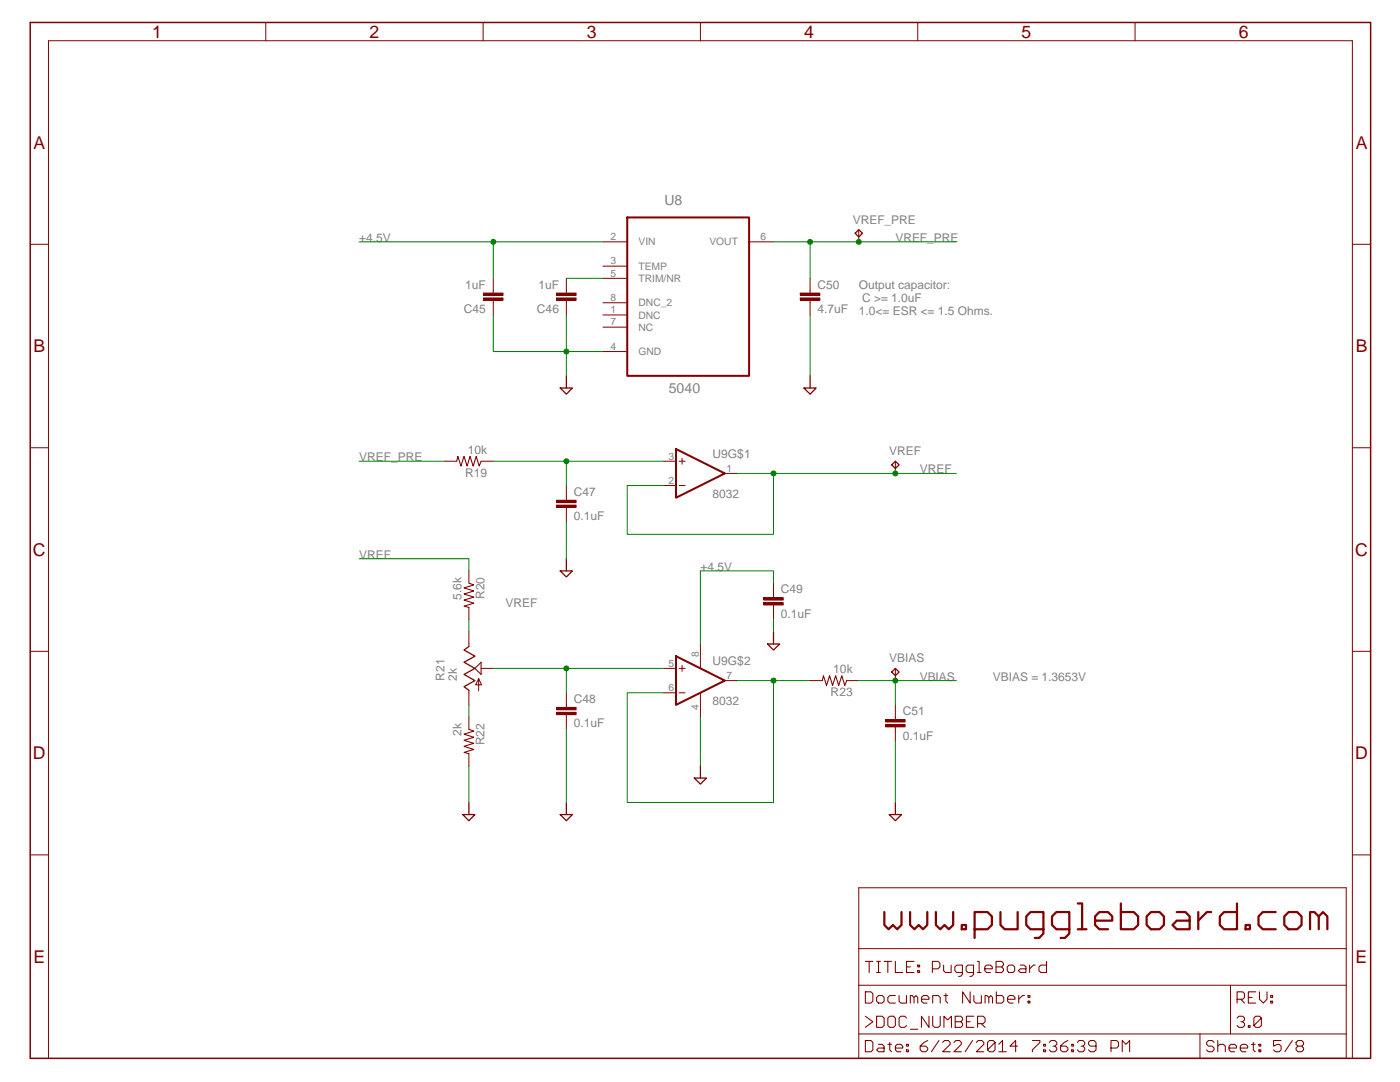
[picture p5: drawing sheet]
<svg xmlns="http://www.w3.org/2000/svg" width="279mm" height="216mm" viewBox="0 0 279 216" stroke-linecap="round" stroke-linejoin="round" font-family="sans-serif">
<path d="M98.4 58v.5M98.4 59.9v.5M120.3 48.3h4.9M120.3 53.1h4.9M120.3 55.5h4.9M149.5 48.3h4.9M120.3 60.4h4.9M120.3 62.8h4.9M120.3 65.3h4.9M120.3 70.1h4.9" fill="none" stroke="#800000" stroke-width=".2"/>
<path d="M125.2 43.4h24.3v31.6h-24.3z" fill="none" stroke="#800000" stroke-width=".4"/>
<path d="M96.5 59.5h3.9v.4h-3.9z" fill="#800000"/>
<path d="M96.5 59.5h3.9v.4h-3.9zM96.5 59.5h.1" fill="none" stroke="#800000" stroke-width=".2"/>
<path d="M96.5 58.5h3.9v.4h-3.9z" fill="#800000"/>
<path d="M96.5 58.5h3.9v.4h-3.9zM96.5 58.5h.1M98.4 55.5v2.5M113 58v.5M113 59.9v.5M98.4 60.4v2.4" fill="none" stroke="#800000" stroke-width=".2"/>
<path d="M111.1 59.5h3.9v.4h-3.9z" fill="#800000"/>
<path d="M111.1 59.5h3.9v.4h-3.9zM111.1 59.5h.1" fill="none" stroke="#800000" stroke-width=".2"/>
<path d="M111.1 58.5h3.9v.4h-3.9z" fill="#800000"/>
<path d="M111.1 58.5h3.9v.4h-3.9zM111.1 58.5h.1M113 55.5v2.5M171.4 45.8v2.5M113 60.4v2.4M113 140.7v.4M113 142.6v.5" fill="none" stroke="#800000" stroke-width=".2"/>
<path d="M170.7 46.5l.7-.7 .7 .7-.7 .8z" fill="none" stroke="#800000" stroke-width=".25"/>
<path d="M111.1 141.2h3.9v.4h-3.9z" fill="#800000"/>
<path d="M111.1 141.2h3.9v.4h-3.9zM111.1 141.2h.1" fill="none" stroke="#800000" stroke-width=".2"/>
<path d="M111.1 142.1h3.9v.5h-3.9z" fill="#800000"/>
<path d="M154.4 118.8v.5M113 138.2v2.5M154.4 120.7v.5M111.1 142.1h3.9v.5h-3.9zM111.1 142.1h.1M113 143.1v2.4" fill="none" stroke="#800000" stroke-width=".2"/>
<path d="M152.4 119.3h3.9v.4h-3.9z" fill="#800000"/>
<path d="M152.4 119.3h3.9v.4h-3.9zM152.4 119.3h.1" fill="none" stroke="#800000" stroke-width=".2"/>
<path d="M152.4 120.2h3.9v.5h-3.9z" fill="#800000"/>
<path d="M154.4 116.4v2.4M152.4 120.2h3.9v.5h-3.9zM152.4 120.2h.1M154.4 121.2v2.4M178.7 143.1v.5M178.7 145v.5" fill="none" stroke="#800000" stroke-width=".2"/>
<path d="M176.7 143.6h3.9v.5h-3.9z" fill="#800000"/>
<path d="M176.7 143.6h3.9v.5h-3.9zM176.7 143.6h.1" fill="none" stroke="#800000" stroke-width=".2"/>
<path d="M176.7 144.6h3.9v.4h-3.9z" fill="#800000"/>
<path d="M113 99.3v.5M113 101.3v.4M93.6 126.1v2.9M93.6 137.8v2.9M95.5 135.4l-.6 1.3h1.2l-.6-1.3v2.5M96 133.4h2.4M178.7 133.4v2.4M176.7 144.6h3.9v.4h-3.9zM176.7 144.6h.1M178.7 140.7v2.4M178.7 145.5v2.5" fill="none" stroke="#800000" stroke-width=".2"/>
<path d="M93.6 129l-1 .7 2.2 1.2-2.2 1.2 2.2 1.3-2.2 1.2 2.2 1.2-2.2 1.2 1 .8M178 134.1l.7-.7 .7 .7-.7 .7z" fill="none" stroke="#800000" stroke-width=".25"/>
<path d="M94.8 133.4l1.2-1.3v2.5z" fill="none" stroke="#800000" stroke-width=".21"/>
<path d="M111.1 99.8h3.9v.5h-3.9z" fill="#800000"/>
<path d="M111.1 99.8h3.9v.5h-3.9zM111.1 99.8h.1" fill="none" stroke="#800000" stroke-width=".2"/>
<path d="M111.1 100.8h3.9v.5h-3.9z" fill="#800000"/>
<path d="M161.7 58v.5M161.7 59.9v.5M88.7 92h2.4M96 92h2.4M113 96.9v2.4M178.7 92v2.5M111.1 100.8h3.9v.5h-3.9zM111.1 100.8h.1M113 101.7v2.5M161.7 135.8h2.4M169 135.8h2.4" fill="none" stroke="#800000" stroke-width=".2"/>
<path d="M91.1 92l.3-.9 .6 1.9 .6-1.9 .6 1.9 .6-1.9 .6 1.9 .6-1.9 .6 1.9 .4-1M164.1 135.8l.2-1 .7 2 .6-2 .6 2 .6-2 .6 2 .6-2 .6 2 .4-1" fill="none" stroke="#800000" stroke-width=".21"/>
<path d="M178 92.8l.7-.8 .7 .8-.7 .7z" fill="none" stroke="#800000" stroke-width=".25"/>
<path d="M159.7 58.5h3.9v.4h-3.9z" fill="#800000"/>
<path d="M159.7 58.5h3.9v.4h-3.9zM159.7 58.5h.1" fill="none" stroke="#800000" stroke-width=".2"/>
<path d="M159.7 59.5h3.9v.4h-3.9z" fill="#800000"/>
<g fill="none" stroke="#800000" stroke-width=".2">
<path d="M53 4.5v3.6M96.4 4.5v3.6M139.8 4.5v3.6M183.2 4.5v3.6M226.5 4.5v3.6M6 48.7h3.7M159.7 59.5h3.9v.4h-3.9zM159.7 59.5h.1M161.7 55.5v2.5M269.9 48.7h3.6M161.7 60.4v2.4M6 89.3h3.7"/>
<path d="M132.5 92h2.4M132.5 96.9h2.4M135.5 92h1.2M135.5 96.9h1.2M136.1 91.4v1.2M144.7 94.5h2.4M269.9 89.3h3.6M93.6 113.9v2.5M6 130h3.7M93.6 121.2v2.4M132.5 133.4h2.4M132.5 138.2h2.4"/>
<path d="M135.5 133.4h1.2M135.5 138.2h1.2M136.1 132.8v1.2M139.8 128.5v4.9M139.8 138.2v4.9M144.7 135.8h2.4M269.9 130h3.6M93.6 143.1v2.4M93.6 150.4v2.4M6 170.6h3.7M269.9 170.6h3.6M171.4 196.6h97.3"/>
<path d="M171.4 189.3h97.3M245.6 196.6v9.7M171.4 206.3v-29.2h97.3v29.2M239.5 206.3v4.9M239.5 206.3h6.1M245.6 206.3h23.1v4.9h-97.3v-4.9h68.1M269.9 211.2v-203.1h-260.2v203.1"/>
</g>
<path d="M6 4.5h267.5v206.7h-267.5z" fill="none" stroke="#800000" stroke-width=".3"/>
<g fill="none" stroke="#800000" stroke-width=".21">
<path d="M93.6 116.4l1 .3-2 .6 2 .6-2 .6 2 .6-2 .6 2 .7-2 .6 1 .2M93.6 145.5l1 .4-2 .6 2 .6-2 .6 2 .6-2 .6 2 .6-2 .6 1 .3M172.7 197.9h1.1l.4 .4v1.5l-.4 .4h-1.1zM172.7 191.8h1.5M173.5 191.8v2.3M174.9 191.8h.8M174.9 194.1h.8M175.3 198.6h.8l.3 .4v.8l-.3 .4h-.8l-.4-.4v-.8zM175.3 191.8v2.3M176.4 191.8h1.5M177.2 191.8v2.3M178.7 191.8v2.3h1.5"/>
<path d="M178.7 198.6h-1.1l-.4 .4v.8l.4 .4h1.1M179.4 198.6v1.2l.4 .4h1.1v-1.6M180.9 192.9h.8M182.4 199l.4-.4 .4 .4v1.2M182.4 191.8h-1.5v2.3h1.5M183.2 192.6h.3v.3h-.3zM183.2 193.7h.3v.4h-.3zM183.9 199.4h1.5v-.4l-.4-.4h-.7l-.4 .4v.8l.4 .4h.7M186.1 193.3h1.1l.4-.4v-.7l-.4-.4h-1.1v2.3M188.3 192.6v1.1l.4 .4h1.1v-1.5M188.4 198.6h.7M188.8 198.3v1.5l.3 .4"/>
<path d="M192.1 194.1h-1.2l-.3-.4v-.8l.3-.3h1.2v1.8l-.4 .4h-.4M193.6 197.9v2.3l-1.5-2.3v2.3M194.3 194.1h-1.1l-.4-.4v-.8l.4-.3h1.1v1.8l-.4 .4h-.4M194.4 198.6v1.2l.3 .4h1.2v-1.6M195.1 191.8h.3v2.3M195.1 194.1h.7M196.5 193.3h1.5v-.4l-.3-.3h-.8l-.4 .3v.8l.4 .4h.8M197.3 199l.4-.4 .4 .4v1.2M198.8 191.8h1.1l.4 .4v.4l-.4 .3 .4 .4v.4l-.4 .4h-1.1zM198.8 192.9h1.1M198.8 197.9v2.3h1.2l.3-.4v-.8l-.3-.4h-1.2M201 192.9l.4-.3h.7l.4 .3v.8l-.4 .4h-.7l-.4-.4z"/>
<path d="M201.1 199.4h1.5v-.4l-.4-.4h-.8l-.3 .4v.8l.3 .4h.8M203.3 198.6v1.6M203.6 192.6h.8l.3 .3v1.2h-1.1l-.4-.4 .4-.4h1.1M204.4 198.6h-.3l-.8 .8M205.2 198.6h.3v.4h-.3zM205.2 199.8h.3v.4h-.3zM205.5 192.6v1.5M206.6 192.6h-.4l-.7 .7M208.9 191.8v2.3h-1.2l-.4-.4v-.8l.4-.3h1.2M246.9 199.4h1.1l.4-.4v-.7l-.4-.4h-1.1v2.3M247.6 199.4l.8 .8M249.1 199h.8"/>
<path d="M250.6 197.9h-1.5v2.3h1.5M251.4 197.9v1.5l.7 .8 .8-.8v-1.5M253.6 198.6h.4v.4h-.4zM253.6 199.8h.4v.4h-.4zM172.7 202.8l1.5 1.1-1.5 1.1M172.7 207.6h1.1l.4 .4v1.5l-.4 .4h-1.1zM174.9 202.8h1.2l.3 .3v1.5l-.3 .4h-1.2zM175.3 208.4h.8l.3 .3v1.2h-1.1l-.4-.4 .4-.4h1.1M177.2 203.1l.4-.3h.7l.4 .3v1.5l-.4 .4h-.7l-.4-.4zM177.2 208.4h.7M177.6 208v1.5l.3 .4M178.7 209.1h1.5v-.4l-.4-.3h-.8l-.3 .3v.8l.3 .4h.8"/>
<path d="M180.9 203.1l-.3-.3h-.8l-.4 .3v1.5l.4 .4h.8l.3-.4M180.9 208.4h.4v.3h-.4zM180.9 209.5h.4v.4h-.4zM181.7 200.2v-1.6h.3l.4 .4v1.2M181.7 205.4h1.5M185.1 207.6l-.7 .4-.8 .7v.8l.4 .4h.8l.3-.4v-.4l-.3-.4h-1.2M185.4 202.8v2.2l-1.5-2.2v2.2M186.1 200.2v-1.6h1.2l.3 .4v1.2M186.1 202.8v1.8l.4 .4h.8l.3-.4v-1.8M187.4 207.6l-1.5 2.3M188.1 208l.4-.4h.8l.3 .4v.4l-1.5 1.5h1.5M188.4 205v-2.2l.7 .7 .8-.7v2.2"/>
<path d="M190.4 208l.4-.4h.7l.4 .4v.4l-1.5 1.5h1.5M190.6 202.8h1.1l.4 .3v.4l-.4 .4 .4 .4v.3l-.4 .4h-1.1zM190.6 203.9h1.1M192.9 203.9h.7M194.1 207.6l-1.5 2.3M194.4 202.8h-1.5v2.2h1.5M194.8 208l.4-.4h.8l.3 .4v.4l-1.5 1.5h1.5M195.1 204.3h1.1l.4-.4v-.8l-.4-.3h-1.1v2.2M195.9 204.3l.7 .7M196.6 200.2v-1.6h.4l.3 .4v1.2M198.6 208l-1.5 1.5 .4 .4h.7l.4-.4v-1.5l-.4-.4h-.7l-.4 .4v1.5M199.3 208.4l.8-.8v2.3"/>
<path d="M199.3 209.9h1.5M203.1 208.7h-1.5l1.1-1.1v2.3M206 207.6h1.5v.4l-1.5 1.5v.4M208.3 208.4h.4v.3h-.4zM208.3 209.5h.4v.4h-.4zM209.4 208l.4-.4h.7l.4 .4v.4l-.4 .3h-.4M210.5 208.7l.4 .4v.4l-.4 .4h-.7l-.4-.4M213.1 207.6l-.7 .4-.8 .7v.8l.4 .4h.8l.3-.4v-.4l-.3-.4h-1.2M213.9 208.4h.3v.3h-.3zM213.9 209.5h.3v.4h-.3zM215 208l.4-.4h.7l.4 .4v.4l-.4 .3h-.3M216.1 208.7l.4 .4v.4l-.4 .4h-.7l-.4-.4"/>
<path d="M218.7 208.7h-1.1l-.4-.3v-.4l.4-.4h.8l.3 .4v1.5l-.3 .4h-.8l-.4-.4M221.7 209.1h1.1l.4-.4v-.7l-.4-.4h-1.1v2.3M224 209.9v-2.3l.7 .8 .7-.8v2.3M242.3 208l-.4-.4h-.7l-.4 .4v.4l.4 .3h.7l.4 .4v.4l-.4 .4h-.7l-.4-.4M243 208.7l.4-.3h.8l.3 .3v1.2M243 207.6v2.3M245.3 209.1h1.5v-.4l-.4-.3h-.7l-.4 .3v.8l.4 .4h.7M246.9 203.1l.3-.3h.8l.4 .3v.4l-.4 .4h-.4M247.5 209.1h1.5v-.4l-.4-.3h-.7l-.4 .3v.8l.4 .4h.7M248 203.9l.4 .4v.3l-.4 .4h-.8l-.3-.4M249.1 204.6h.4v.4h-.4zM249.8 208.4h.7"/>
<path d="M250.1 208v1.5l.4 .4M251.2 208.4h.4v.3h-.4zM251.2 209.5h.4v.4h-.4zM251.7 203.1l-1.5 1.5 .4 .4h.8l.3-.4v-1.5l-.3-.3h-.8l-.4 .3v1.5M255.7 207.6h-1.5v1.1l.7-.3h.4l.4 .3v.8l-.4 .4h-.7l-.4-.4M257.9 207.6l-1.5 2.3M258.7 208l.3-.4h.8l.4 .4v.4l-.4 .3 .4 .4v.4l-.4 .4h-.8l-.3-.4v-.4l.3-.4-.3-.3zM259 208.7h.8"/>
</g>
<g fill="none" stroke="#800000" stroke-width=".44">
<path d="M176.5 182v2.6l.8 .8 .9-.8 .8 .8 .9-.8v-2.6M181.6 182v2.6l.9 .8 .8-.8 .9 .8 .9-.8v-2.6M186.8 182v2.6l.8 .8 .9-.8 .9 .8 .8-.8v-2.6M191.9 184.6h.9v.8h-.9zM194.5 185.4h2.6l.9-.8v-1.7l-.9-.9h-2.6v5.2M199.7 182v2.6l.8 .8h2.6v-3.4M208.2 185.4h-2.5l-.9-.8v-1.7l.9-.9h2.5v4.3l-.8 .9h-.9M213.4 185.4h-2.6l-.8-.8v-1.7l.8-.9h2.6v4.3l-.9 .9h-.8M215.1 180.3h.9v5.1M215.1 185.4h1.7M218.5 183.7h3.5v-.8l-.9-.9h-1.7l-.9 .9v1.7l.9 .8h1.7M223.7 180.3v5.1h2.6l.8-.8v-1.7l-.8-.9h-2.6"/>
<path d="M228.8 182.9l.9-.9h1.7l.9 .9v1.7l-.9 .8h-1.7l-.9-.8zM234.8 182h1.8l.8 .9v2.5h-2.6l-.8-.8 .8-.9h2.6M239.1 182v3.4M241.7 182h-.8l-1.8 1.7M246.9 180.3v5.1h-2.6l-.9-.8v-1.7l.9-.9h2.6M248.6 184.6h.8v.8h-.8zM254.6 182h-2.6l-.8 .9v1.7l.8 .8h2.6M256.3 182.9l.9-.9h1.7l.9 .9v1.7l-.9 .8h-1.7l-.9-.8zM261.5 185.4v-3.4h.8l.9 .9v2.5M263.2 182.9l.8-.9 .9 .9v2.5"/>
</g>
<path d="M134.9 89.6l9.8 4.9-9.8 4.8zM134.9 130.9l9.8 4.9-9.8 4.9z" fill="none" stroke="#800000" stroke-width=".4"/>
<g fill="none" stroke="#800000" stroke-width=".25">
<path d="M111.8 77.4h2.4l-1.2 1.3zM113 75v2.4M160.4 77.4h2.5l-1.2 1.3zM161.7 75v2.4M111.8 113.9h2.4l-1.2 1.2zM113 111.5v2.4M153.2 128.5h2.4l-1.2 1.2zM154.4 126.1v2.4M138.6 155.3h2.4l-1.2 1.2zM139.8 152.8v2.5M92.4 162.5h2.4l-1.2 1.3zM93.6 160.1v2.4"/>
<path d="M111.8 162.5h2.4l-1.2 1.3zM113 160.1v2.4M177.5 162.5h2.4l-1.2 1.3zM178.7 160.1v2.4"/>
</g>
<path d="M98.4 62.8v7.3h21.9M161.7 62.8v12.2M113 104.2v7.3M154.4 123.6v2.5M178.7 148v12.1" fill="none" stroke="#008000" stroke-width=".2"/>
<circle cx="113" cy="70.1" r=".49" fill="#008000"/>
<g fill="none" stroke="#008000" stroke-width=".2">
<path d="M71.7 48.3h48.6M98.4 48.3v7.2M113 62.8v12.2M93.6 152.8v7.3M113 145.5v14.6M139.8 143.1v9.7"/>
<circle cx="113" cy="70.1" r=".49"/>
</g>
<circle cx="98.4" cy="48.3" r=".49" fill="#008000"/>
<g fill="none" stroke="#008000" stroke-width=".2">
<path d="M113 55.5h7.3M190.9 94.5h-36.5v12.1h-29.2v-9.7M71.7 111.5h21.9v2.4M154.4 116.4v-2.5h-14.6v14.6"/>
<circle cx="98.4" cy="48.3" r=".49"/>
</g>
<circle cx="178.7" cy="94.5" r=".49" fill="#008000"/>
<g fill="none" stroke="#008000" stroke-width=".2">
<path d="M125.2 96.9h7.3M147.1 94.5h7.3"/>
<circle cx="178.7" cy="94.5" r=".49"/>
</g>
<circle cx="154.4" cy="94.5" r=".49" fill="#008000"/>
<g fill="none" stroke="#008000" stroke-width=".2">
<path d="M98.4 133.4h14.6M132.5 133.4h-19.5v4.8"/>
<circle cx="154.4" cy="94.5" r=".49"/>
</g>
<circle cx="113" cy="133.4" r=".49" fill="#008000"/>
<g fill="none" stroke="#008000" stroke-width=".2">
<path d="M171.4 135.8h7.3v4.9"/>
<circle cx="113" cy="133.4" r=".49"/>
</g>
<circle cx="178.7" cy="135.8" r=".49" fill="#008000"/>
<g fill="none" stroke="#008000" stroke-width=".2">
<path d="M147.1 135.8h7.3v24.3h-29.2v-21.9h7.3M154.4 135.8h7.3M178.7 135.8h12.2"/>
<circle cx="178.7" cy="135.8" r=".49"/>
</g>
<circle cx="154.4" cy="135.8" r=".49" fill="#008000"/>
<g fill="none" stroke="#008000" stroke-width=".2">
<path d="M154.4 48.3h7.3v7.2M161.7 48.3h9.7"/>
<circle cx="154.4" cy="135.8" r=".49"/>
</g>
<circle cx="161.7" cy="48.3" r=".49" fill="#008000"/>
<circle cx="161.7" cy="48.3" r=".49" fill="none" stroke="#008000" stroke-width=".2"/>
<circle cx="171.4" cy="48.3" r=".49" fill="#008000"/>
<g fill="none" stroke="#008000" stroke-width=".2">
<path d="M171.4 48.3h19.5M71.7 92h17M98.4 92h14.6v4.9M113 92h19.5"/>
<circle cx="171.4" cy="48.3" r=".49"/>
</g>
<circle cx="113" cy="92" r=".49" fill="#008000"/>
<g fill="none" stroke="#008000" stroke-width=".2">
<path d="M93.6 123.6v2.5M93.6 140.7v2.4"/>
<circle cx="113" cy="92" r=".49"/>
</g>
<g font-size="3.5" fill="#800000">
<text x="30.4" y="7.6">1</text>
<text x="73.7" y="7.6">2</text>
<text x="117.1" y="7.6">3</text>
<text x="160.5" y="7.6">4</text>
<text x="203.9" y="7.6">5</text>
<text x="247.2" y="7.6">6</text>
<text x="6.7" y="29.7">A</text>
<text x="270.6" y="29.7">A</text>
<text x="6.7" y="70.3">B</text>
<text x="270.6" y="70.3">B</text>
<text x="6.6" y="110.9">C</text>
<text x="270.4" y="110.9">C</text>
<text x="6.6" y="151.5">D</text>
<text x="270.4" y="151.5">D</text>
<text x="6.7" y="192.1">E</text>
<text x="270.6" y="192.1">E</text>
</g>
<g font-size="2.8" fill="#808080">
<text x="132.6" y="40.8">U8</text>
<text x="133.5" y="78.3">5040</text>
</g>
<g font-size="2.4" fill="#808080">
<text x="170.2" y="44.6">VREF_PRE</text>
<text x="71.7" y="48.3">+4.5V</text>
<text x="178.7" y="48.3">VREF_PRE</text>
<text x="92.9" y="57.6">1uF</text>
<text x="107.4" y="57.6">1uF</text>
<text x="163.1" y="57.6">C50</text>
<text x="171.4" y="57.7">Output capacitor:</text>
<text x="92.6" y="62.5">C45</text>
<text x="107.2" y="62.5">C46</text>
<text x="163.1" y="62.5">4.7uF</text>
<text x="171.4" y="62.8">1.0&lt;= ESR &lt;= 1.5 Ohms.</text>
<text x="172" y="60.3">C &gt;= 1.0uF</text>
<text x="71.7" y="92">VREF_PRE</text>
<text x="92.8" y="95.1">R19</text>
<text x="93.3" y="90.6">10k</text>
<text x="142.2" y="91.4">U9G$1</text>
<text x="177.5" y="90.8">VREF</text>
<text x="183.6" y="94.5">VREF</text>
<text x="114.5" y="99">C47</text>
<text x="142.2" y="99.3">8032</text>
<text x="114.5" y="103.8">0.1uF</text>
<text x="71.7" y="111.5">VREF</text>
<text x="139.8" y="113.9">+4.5V</text>
<text x="92.1" y="119.7" transform="rotate(-90 92.1 119.7)">5.6k</text>
<text x="96.7" y="119.5" transform="rotate(-90 96.7 119.5)">R20</text>
<text x="155.8" y="118.4">C49</text>
<text x="100.9" y="121.2">VREF</text>
<text x="155.8" y="123.3">0.1uF</text>
<text x="88.7" y="135.8" transform="rotate(-90 88.7 135.8)">R21</text>
<text x="91.1" y="135.8" transform="rotate(-90 91.1 135.8)">2k</text>
<text x="142.2" y="132.8">U9G$2</text>
<text x="166.3" y="134.3">10k</text>
<text x="177.5" y="132.1">VBIAS</text>
<text x="183.6" y="135.8">VBIAS</text>
<text x="198.1" y="135.8">VBIAS = 1.3653V</text>
<text x="114.5" y="140.3">C48</text>
<text x="142.2" y="140.7">8032</text>
<text x="165.8" y="138.9">R23</text>
<text x="180.1" y="142.7">C51</text>
<text x="92.1" y="146.9" transform="rotate(-90 92.1 146.9)">2k</text>
<text x="96.7" y="148.7" transform="rotate(-90 96.7 148.7)">R22</text>
<text x="114.5" y="145.2">0.1uF</text>
<text x="180.1" y="147.6">0.1uF</text>
</g>
<g font-size="2.1" fill="#808080">
<text x="121.8" y="47.9">2</text>
<text x="151.7" y="47.9">6</text>
<text x="121.8" y="52.8">3</text>
<text x="127.4" y="49">VIN</text>
<text x="127.4" y="53.8">TEMP</text>
<text x="141.6" y="49">VOUT</text>
<text x="121.8" y="55.2">5</text>
<text x="127.4" y="56.3">TRIM/NR</text>
<text x="121.8" y="60.1">8</text>
<text x="121.8" y="62.5">1</text>
<text x="121.8" y="64.9">7</text>
<text x="127.4" y="61.2">DNC_2</text>
<text x="127.4" y="63.6">DNC</text>
<text x="127.4" y="66">NC</text>
<text x="121.8" y="69.8">4</text>
<text x="127.4" y="70.9">GND</text>
<text x="133.4" y="91.7">3</text>
<text x="145" y="94.1">1</text>
<text x="133.4" y="96.5">2</text>
<text x="139.4" y="131.1" transform="rotate(-90 139.4 131.1)">8</text>
<text x="133.4" y="137.9">6</text>
<text x="133.4" y="133">5</text>
<text x="145" y="135.5">7</text>
<text x="139.4" y="141.6" transform="rotate(-90 139.4 141.6)">4</text>
</g>
</svg>
